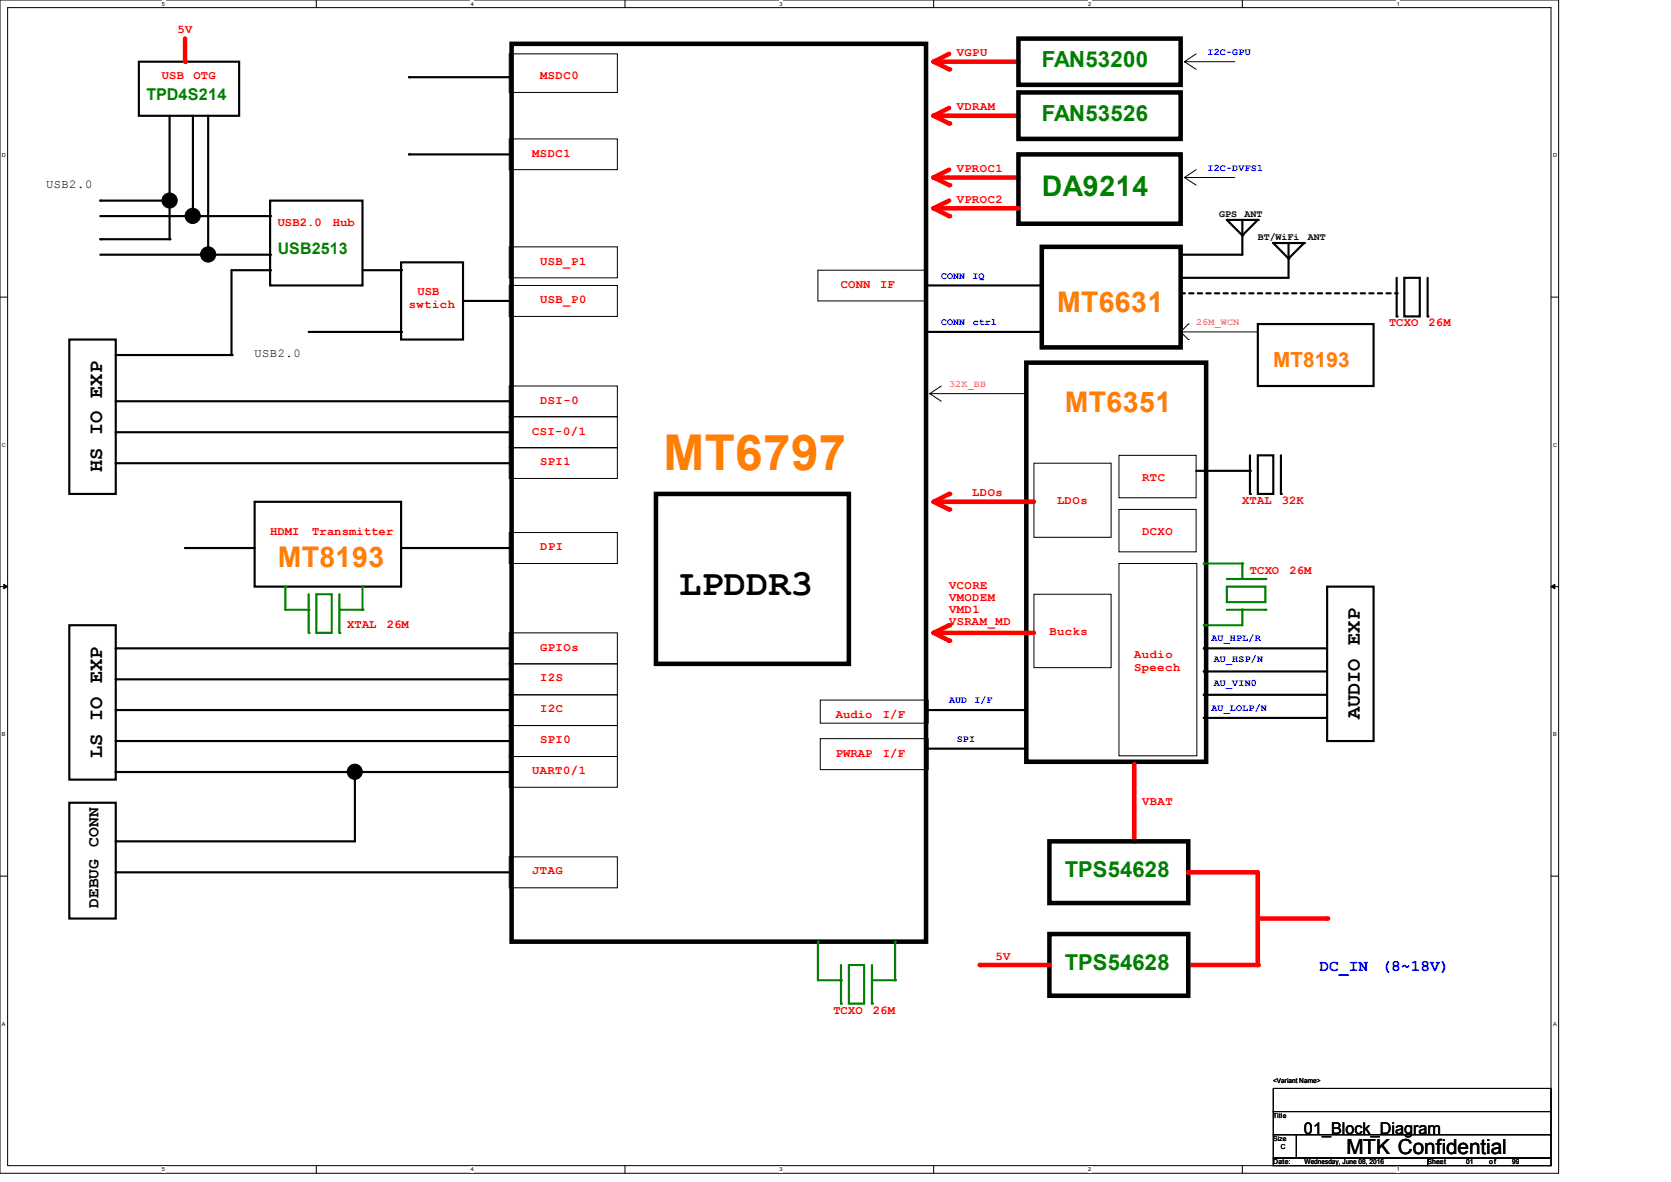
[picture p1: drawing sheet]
<svg xmlns="http://www.w3.org/2000/svg" width="297mm" height="210mm" viewBox="0 0 297 210" stroke-linecap="round" stroke-linejoin="round" font-family="sans-serif">
<path d="M0 0h277v208.4h-277zM1.4 1.4h274.3v205.7h-274.3z" fill="none" stroke="#000" stroke-width=".18"/>
<g fill="#fff">
<path d="M28.8 .1h.5v1.1h-.5z"/>
<path d="M28.8 207.2h.5v1.1h-.5z"/>
</g>
<path d="M56.2 0v1.4M56.2 207.1v1.3" fill="none" stroke="#000" stroke-width=".18"/>
<g fill="#fff">
<path d="M83.7 .1h.5v1.1h-.5z"/>
<path d="M83.7 207.2h.5v1.1h-.5z"/>
</g>
<path d="M111.1 0v1.4M111.1 207.1v1.3" fill="none" stroke="#000" stroke-width=".18"/>
<g fill="#fff">
<path d="M138.5 .1h.6v1.1h-.6z"/>
<path d="M138.5 207.2h.6v1.1h-.6z"/>
</g>
<path d="M165.9 0v1.4M165.9 207.1v1.3" fill="none" stroke="#000" stroke-width=".18"/>
<g fill="#fff">
<path d="M193.4 .1h.5v1.1h-.5z"/>
<path d="M193.4 207.2h.5v1.1h-.5z"/>
</g>
<path d="M220.8 0v1.4M220.8 207.1v1.3" fill="none" stroke="#000" stroke-width=".18"/>
<g fill="#fff">
<path d="M248.2 .1h.6v1.1h-.6z"/>
<path d="M248.2 207.2h.6v1.1h-.6z"/>
<path d="M.3 27.1h.8v1.1h-.8z"/>
<path d="M276 27.1h.7v1.1h-.7z"/>
<path d="M.3 78.5h.8v1.1h-.8z"/>
<path d="M276 78.5h.7v1.1h-.7z"/>
</g>
<path d="M0 52.8h1.4M275.7 52.8h1.3" fill="none" stroke="#000" stroke-width=".18"/>
<g fill="#fff">
<path d="M.3 129.9h.7v1.1h-.7z"/>
<path d="M276 129.9h.6v1.1h-.6z"/>
</g>
<path d="M0 104.2h1.4M275.7 104.2h1.3" fill="none" stroke="#000" stroke-width=".18"/>
<path d="M.7 103.8l.7 .4-.7 .4zM275.7 104.2l.7-.4v.8z" fill="#000" stroke="#000" stroke-width=".18"/>
<g fill="#fff">
<path d="M.3 181.4h.7v1.1h-.7z"/>
<path d="M276 181.4h.6v1.1h-.6z"/>
</g>
<path d="M165.3 69.9h.1M165.3 69.9l2 1.4M165.3 69.9h17.1M167.3 68.6l-2 1.3M198.9 80.9h13.7v7.5h-13.7zM183.8 105.6h13.7v13h-13.7zM198.9 100.1h13.8v34.2h-13.8zM145.8 131.2h19.2v5.5h-19.2zM145.8 124.4h19.2v4.1h-19.2zM0 155.7h1.4M275.7 155.7h1.3" fill="none" stroke="#000" stroke-width=".18"/>
<path d="M90.9 7.8h73.7v159.5h-73.7zM182.4 64.4h32v70.9h-32z" fill="none" stroke="#000" stroke-width=".8"/>
<path d="M214 119.3h21.9M214 123.4h21.9" fill="none" stroke="#000" stroke-width=".38"/>
<g fill="#000">
<circle cx="214" cy="119.3" r=".19"/>
<circle cx="214" cy="123.4" r=".19"/>
</g>
<path d="M165.9 31.5h15.1" fill="none" stroke="#f00" stroke-width=".8"/>
<circle cx="165.9" cy="31.5" r=".4" fill="#f00"/>
<path d="M168.7 30.1l-2.8 1.4" fill="none" stroke="#f00" stroke-width=".8"/>
<circle cx="165.9" cy="31.5" r=".4" fill="#f00"/>
<path d="M165.9 31.5l2.8 1.4" fill="none" stroke="#f00" stroke-width=".8"/>
<circle cx="168.7" cy="32.9" r=".4" fill="#f00"/>
<path d="M214 115.2h21.9" fill="none" stroke="#000" stroke-width=".38"/>
<circle cx="214" cy="115.2" r=".19" fill="#000"/>
<path d="M183.8 82.3h13.7v13.2h-13.7z" fill="none" stroke="#000" stroke-width=".18"/>
<path d="M165.9 89.2l2.8 1.3" fill="none" stroke="#f00" stroke-width=".8"/>
<circle cx="168.7" cy="90.5" r=".4" fill="#f00"/>
<path d="M165.9 89.2h17.9" fill="none" stroke="#f00" stroke-width=".8"/>
<circle cx="165.9" cy="89.2" r=".4" fill="#f00"/>
<path d="M168.7 87.8l-2.8 1.4" fill="none" stroke="#f00" stroke-width=".8"/>
<circle cx="168.7" cy="87.8" r=".4" fill="#f00"/>
<path d="M165.9 112.4l2.8 1.4" fill="none" stroke="#f00" stroke-width=".8"/>
<circle cx="168.7" cy="113.8" r=".4" fill="#f00"/>
<path d="M165.9 112.4h17.9" fill="none" stroke="#f00" stroke-width=".8"/>
<circle cx="165.9" cy="112.4" r=".4" fill="#f00"/>
<path d="M168.7 111.1l-2.8 1.3" fill="none" stroke="#f00" stroke-width=".8"/>
<circle cx="168.7" cy="111.1" r=".4" fill="#f00"/>
<path d="M90.5 9.6h19.2v6.8h-19.2zM90.5 24.7h19.2v5.4h-19.2zM210.5 31.5h.1M210.5 31.5h9M210.5 31.5l2.1 1.4M212.6 30.1l-2.1 1.4M90.5 43.9h19.2v5.5h-19.2zM145.4 48h19.2v5.5h-19.2zM90.5 68.6h19.2v5.4h-19.2zM90.5 74h19.2v5.5h-19.2zM198.9 90.5h13.7v7.5h-13.7zM90.5 112.4h19.2v5.5h-19.2z" fill="none" stroke="#000" stroke-width=".18"/>
<path d="M72.7 13.7h17.8M218.1 39.1h5.5l-2.8 2.7zM220.8 39.1v6.2h-11M164.6 50.7h20.6M164.6 59h20.6" fill="none" stroke="#000" stroke-width=".38"/>
<g fill="#000">
<circle cx="72.7" cy="13.7" r=".19"/>
<circle cx="218.1" cy="39.1" r=".19"/>
<circle cx="220.8" cy="39.1" r=".19"/>
<circle cx="223.6" cy="39.1" r=".19"/>
<circle cx="164.6" cy="50.7" r=".19"/>
<circle cx="164.6" cy="59" r=".19"/>
<circle cx="209.8" cy="45.3" r=".19"/>
<circle cx="220.8" cy="41.8" r=".19"/>
</g>
<path d="M181 27.4h28.8v12.4h-28.8zM185.2 43.9h24.6v17.8h-24.6z" fill="none" stroke="#000" stroke-width=".8"/>
<path d="M165.9 11h15.1" fill="none" stroke="#f00" stroke-width=".8"/>
<circle cx="165.9" cy="11" r=".4" fill="#f00"/>
<path d="M168.7 9.6l-2.8 1.4" fill="none" stroke="#f00" stroke-width=".8"/>
<circle cx="165.9" cy="11" r=".4" fill="#f00"/>
<path d="M165.9 11l2.8 1.3" fill="none" stroke="#f00" stroke-width=".8"/>
<circle cx="168.7" cy="12.3" r=".4" fill="#f00"/>
<path d="M181 6.9h28.8v8.2h-28.8z" fill="none" stroke="#000" stroke-width=".8"/>
<path d="M210.5 11h.1M210.5 11h9M210.5 11l2.1 1.3M212.6 9.6l-2.1 1.4M209.8 59h.1M209.8 59h13.8M209.8 59l1.4 1.3M211.2 57.6h.1M211.2 57.6l-1.4 1.4M211.2 60.3h.1" fill="none" stroke="#000" stroke-width=".18"/>
<path d="M165.9 20.6h15.1" fill="none" stroke="#f00" stroke-width=".8"/>
<circle cx="165.9" cy="20.6" r=".4" fill="#f00"/>
<path d="M168.7 19.2l-2.8 1.4" fill="none" stroke="#f00" stroke-width=".8"/>
<circle cx="165.9" cy="20.6" r=".4" fill="#f00"/>
<path d="M165.9 20.6l2.8 1.3" fill="none" stroke="#f00" stroke-width=".8"/>
<circle cx="168.7" cy="21.9" r=".4" fill="#f00"/>
<path d="M181 16.4h28.8v8.3h-28.8z" fill="none" stroke="#000" stroke-width=".8"/>
<path d="M165.9 37h15.1" fill="none" stroke="#f00" stroke-width=".8"/>
<circle cx="165.9" cy="37" r=".4" fill="#f00"/>
<path d="M168.7 35.6l-2.8 1.4" fill="none" stroke="#f00" stroke-width=".8"/>
<circle cx="165.9" cy="37" r=".4" fill="#f00"/>
<path d="M165.9 37l2.8 1.4" fill="none" stroke="#f00" stroke-width=".8"/>
<circle cx="168.7" cy="38.4" r=".4" fill="#f00"/>
<path d="M201.6 135.8v13.7" fill="none" stroke="#f00" stroke-width=".8"/>
<circle cx="201.6" cy="149.5" r=".4" fill="#f00"/>
<path d="M211.2 171.4h12.4" fill="none" stroke="#f00" stroke-width=".8"/>
<circle cx="211.2" cy="171.4" r=".4" fill="#f00"/>
<path d="M186.5 149.5h24.7v10.9h-24.7z" fill="none" stroke="#000" stroke-width=".8"/>
<path d="M223.6 155v16.4" fill="none" stroke="#f00" stroke-width=".8"/>
<circle cx="223.6" cy="171.4" r=".4" fill="#f00"/>
<path d="M223.6 163.2h12.3" fill="none" stroke="#f00" stroke-width=".8"/>
<circle cx="235.9" cy="163.2" r=".4" fill="#f00"/>
<path d="M164.6 126.2h17.8M164.6 133h17.8" fill="none" stroke="#000" stroke-width=".38"/>
<g fill="#000">
<circle cx="182.4" cy="133" r=".19"/>
<circle cx="182.4" cy="126.2" r=".19"/>
</g>
<path d="M186.5 165.9h24.7v11h-24.7z" fill="none" stroke="#000" stroke-width=".8"/>
<path d="M211.2 155h12.4" fill="none" stroke="#f00" stroke-width=".8"/>
<circle cx="211.2" cy="155" r=".4" fill="#f00"/>
<path d="M174.2 171.4h12.3" fill="none" stroke="#f00" stroke-width=".8"/>
<circle cx="174.2" cy="171.4" r=".4" fill="#f00"/>
<path d="M90.5 50.7h19.2v5.5h-19.2zM90.5 94.6h19.2v5.5h-19.2zM90.5 117.9h19.2v5.5h-19.2zM90.5 123.4h19.2v5.5h-19.2zM90.5 134.4h19.2v5.5h-19.2zM90.5 152.2h19.2v5.5h-19.2z" fill="none" stroke="#000" stroke-width=".18"/>
<g fill="none" stroke="#000" stroke-width=".38">
<path d="M24.7 11h17.8v9.6h-17.8zM17.8 38.4h30.2M17.8 35.6h12.3M30.1 20.6v21.9h-12.3M34.3 20.6v17.8M37 20.6v24.7M48 35.6h16.4v15.1h-16.4zM72.7 27.4h17.8M17.8 45.3h30.2M48 48h-6.9v15.1h-20.5M82.3 53.5h8.2M226.3 43.2h5.5l-2.8 2.7z"/>
<path d="M229 43.2v6.2h-19.2M12.3 60.3h8.3v27.5h-8.3zM20.6 76.8h69.9M20.6 71.3h69.9M32.9 97.4h12.4M45.3 89.2h26v15h-26zM71.3 97.4h19.2M12.3 111.1h8.3v27.4h-8.3zM20.6 115.2h69.9M235.9 104.2h8.2v27.5h-8.2zM20.6 120.7h69.9M20.6 126.2h69.9"/>
<path d="M20.6 137.2h69.9M63.1 137.2v12.3h-42.5M214 127.6h21.9M12.3 142.6h8.3v20.6h-8.3zM20.6 155h69.9"/>
</g>
<g fill="#000">
<circle cx="17.8" cy="35.6" r=".19"/>
<circle cx="30.1" cy="35.6" r=".19"/>
<circle cx="34.3" cy="38.4" r=".19"/>
<circle cx="48" cy="38.4" r=".19"/>
<circle cx="72.7" cy="27.4" r=".19"/>
<circle cx="17.8" cy="42.5" r=".19"/>
<circle cx="30.1" cy="42.5" r=".19"/>
<circle cx="37" cy="45.3" r=".19"/>
<circle cx="48" cy="45.3" r=".19"/>
<circle cx="48" cy="48" r=".19"/>
<circle cx="82.3" cy="53.5" r=".19"/>
<circle cx="209.8" cy="49.4" r=".19"/>
<circle cx="226.3" cy="43.2" r=".19"/>
<circle cx="229" cy="43.2" r=".19"/>
<circle cx="229" cy="45.9" r=".19"/>
<circle cx="231.8" cy="43.2" r=".19"/>
<circle cx="20.6" cy="71.3" r=".19"/>
<circle cx="20.6" cy="76.8" r=".19"/>
<circle cx="41.1" cy="63.1" r=".19"/>
<circle cx="32.9" cy="97.4" r=".19"/>
<circle cx="71.3" cy="97.4" r=".19"/>
<circle cx="20.6" cy="115.2" r=".19"/>
<circle cx="20.6" cy="137.2" r=".19"/>
<circle cx="20.6" cy="120.7" r=".19"/>
<circle cx="20.6" cy="126.2" r=".19"/>
<circle cx="63.1" cy="137.2" r=".19"/>
<circle cx="214" cy="127.6" r=".19"/>
<circle cx="20.6" cy="149.5" r=".19"/>
<circle cx="20.6" cy="155" r=".19"/>
</g>
<g fill="#000" stroke="#000" stroke-width=".18">
<circle cx="30.2" cy="35.6" r="1.34"/>
<circle cx="34.2" cy="38.4" r="1.35"/>
<circle cx="37" cy="45.2" r="1.35"/>
<circle cx="63" cy="137.1" r="1.34"/>
</g>
<path d="M116.6 87.8h34.3v30.1h-34.3z" fill="none" stroke="#000" stroke-width=".8"/>
<path d="M32.9 6.9v4.1" fill="none" stroke="#f00" stroke-width=".8"/>
<circle cx="32.9" cy="11" r=".4" fill="#f00"/>
<path d="M212.6 83.7h9.6M222.2 80.9v6.9M223.6 80.9h2.7v6.9h-2.7zM227.7 80.9v6.9" fill="none" stroke="#000" stroke-width=".38"/>
<g fill="#000">
<circle cx="222.2" cy="87.8" r=".19"/>
<circle cx="222.2" cy="83.7" r=".19"/>
<circle cx="227.7" cy="87.8" r=".19"/>
</g>
<path d="M145.4 174.2h4.1" fill="none" stroke="#008000" stroke-width=".38"/>
<circle cx="149.5" cy="174.2" r=".19" fill="#008000"/>
<path d="M149.5 171.4v6.9" fill="none" stroke="#008000" stroke-width=".38"/>
<circle cx="149.5" cy="178.3" r=".19" fill="#008000"/>
<path d="M155 171.4v6.9" fill="none" stroke="#008000" stroke-width=".38"/>
<circle cx="155" cy="178.3" r=".19" fill="#008000"/>
<path d="M145.4 167.3v6.9M150.9 171.4h2.7v6.9h-2.7z" fill="none" stroke="#008000" stroke-width=".38"/>
<circle cx="145.4" cy="167.3" r=".19" fill="#008000"/>
<path d="M155 174.2h4.1" fill="none" stroke="#008000" stroke-width=".38"/>
<circle cx="159.1" cy="174.2" r=".19" fill="#008000"/>
<path d="M159.1 167.3v6.9" fill="none" stroke="#008000" stroke-width=".38"/>
<circle cx="159.1" cy="167.3" r=".19" fill="#008000"/>
<path d="M209.8 52.1h38.4" fill="none" stroke="#000" stroke-width=".38" stroke-dasharray=".8 .8"/>
<circle cx="248.2" cy="52.1" r=".19" fill="#000" stroke-dasharray=".8 .8"/>
<path d="M248.2 49.4v6.8M249.6 49.4h2.7v6.8h-2.7zM253.7 49.4v6.8M20.6 82.3h69.9M20.6 131.7h69.9" fill="none" stroke="#000" stroke-width=".38"/>
<g fill="#000">
<circle cx="248.2" cy="56.2" r=".19"/>
<circle cx="253.7" cy="56.2" r=".19"/>
<circle cx="20.6" cy="82.3" r=".19"/>
<circle cx="20.6" cy="131.7" r=".19"/>
</g>
<path d="M90.5 79.5h19.2v5.5h-19.2zM90.5 128.9h19.2v5.5h-19.2z" fill="none" stroke="#000" stroke-width=".18"/>
<path d="M220.8 108.3v2.8" fill="none" stroke="#008000" stroke-width=".38"/>
<circle cx="220.8" cy="108.3" r=".19" fill="#008000"/>
<path d="M218.1 108.3h6.8" fill="none" stroke="#008000" stroke-width=".38"/>
<circle cx="224.9" cy="108.3" r=".19" fill="#008000"/>
<path d="M218.1 102.9h6.8" fill="none" stroke="#008000" stroke-width=".38"/>
<circle cx="224.9" cy="102.9" r=".19" fill="#008000"/>
<path d="M214 111.1h6.8M218.1 104.2h6.8v2.8h-6.8z" fill="none" stroke="#008000" stroke-width=".38"/>
<circle cx="214" cy="111.1" r=".19" fill="#008000"/>
<path d="M50.7 108.3h4.2" fill="none" stroke="#008000" stroke-width=".38"/>
<circle cx="54.9" cy="108.3" r=".19" fill="#008000"/>
<path d="M54.9 105.6v6.8" fill="none" stroke="#008000" stroke-width=".38"/>
<circle cx="54.9" cy="112.4" r=".19" fill="#008000"/>
<path d="M60.3 105.6v6.8" fill="none" stroke="#008000" stroke-width=".38"/>
<circle cx="60.3" cy="112.4" r=".19" fill="#008000"/>
<path d="M50.7 104.2v4.1M56.2 105.6h2.8v6.8h-2.8z" fill="none" stroke="#008000" stroke-width=".38"/>
<circle cx="50.7" cy="104.2" r=".19" fill="#008000"/>
<path d="M60.3 108.3h4.1" fill="none" stroke="#008000" stroke-width=".38"/>
<circle cx="64.4" cy="108.3" r=".19" fill="#008000"/>
<path d="M64.4 104.2v4.1" fill="none" stroke="#008000" stroke-width=".38"/>
<circle cx="64.4" cy="104.2" r=".19" fill="#008000"/>
<path d="M214 100.1h6.8" fill="none" stroke="#008000" stroke-width=".38"/>
<circle cx="214" cy="100.1" r=".19" fill="#008000"/>
<path d="M220.8 100.1v2.8" fill="none" stroke="#008000" stroke-width=".38"/>
<circle cx="220.8" cy="100.1" r=".19" fill="#008000"/>
<path d="M54.9 59h16.4M64.4 48h6.9M71.3 46.6h11v13.7h-11zM223.6 57.6h20.5v11h-20.5z" fill="none" stroke="#000" stroke-width=".38"/>
<g fill="#000">
<circle cx="71.3" cy="59" r=".19"/>
<circle cx="71.3" cy="48" r=".19"/>
</g>
<path d="M226.3 193.4h49.4v4.1h-49.4zM226.3 197.5h49.4v4.1h-49.4zM226.3 205.7h27.4v1.4h-27.4zM226.3 201.6h4.1v4.1h-4.1zM230.4 201.6h45.3v4.1h-45.3zM253.7 205.7h22v1.4h-22z" fill="none" stroke="#000" stroke-width=".18"/>
<text font-size="8.8" fill="#ff8000" x="117.9" y="83.6">MT6797</text>
<text font-size="6.6" x="120.7" y="105.6">LPDDR3</text>
<text font-size="5" fill="#008000" x="185.2" y="34.8">DA9214</text>
<g font-size="5" fill="#ff8000">
<text x="187.9" y="55.4">MT6631</text>
<text x="189.3" y="73.2">MT6351</text>
<text x="49.4" y="100.7">MT8193</text>
</g>
<g font-size="3.9" fill="#008000">
<text x="185.2" y="11.9">FAN53200</text>
<text x="185.2" y="21.5">FAN53526</text>
<text x="189.3" y="155.9">TPS54628</text>
<text x="189.3" y="172.3">TPS54628</text>
</g>
<text font-size="3.7" fill="#ff8000" x="226.3" y="65.2">MT8193</text>
<text font-size="3.7" x="239.3" y="205.1">MTK Confidential</text>
<g font-size="3.6">
<text x="18.2" y="83.9" transform="rotate(-90 18.2 83.9)">HS IO EXP</text>
<text x="241.7" y="127.8" transform="rotate(-90 241.7 127.8)">AUDIO EXP</text>
<text x="18.2" y="134.7" transform="rotate(-90 18.2 134.7)">LS IO EXP</text>
</g>
<text font-size="2.9" fill="#008000" x="26" y="17.7">TPD4S214</text>
<g font-size="2.9">
<text x="17.5" y="150.4" transform="rotate(-90 17.5 150.4)">CONN</text>
<text x="17.5" y="161.3" transform="rotate(-90 17.5 161.3)">DEBUG</text>
<text x="231.8" y="201.5">01_Block_Diagram</text>
</g>
<g font-size="2.9" fill="#00f">
<text x="234.5" y="172.5">DC_IN</text>
<text x="245.5" y="172.5">(8~18V)</text>
</g>
<text font-size="2.8" fill="#008000" x="49.4" y="45.1">USB2513</text>
<g font-size="2.2" fill="#f00">
<text x="31.5" y="5.9">5V</text>
<text x="170" y="10">VGPU</text>
<text x="28.8" y="14.1">USB</text>
<text x="34.4" y="14.1">OTG</text>
<text x="96" y="14.1">MSDC0</text>
<text x="170" y="19.6">VDRAM</text>
<text x="94.6" y="27.8">MSDC1</text>
<text x="170" y="30.6">VPROC1</text>
<text x="49.4" y="40.2">USB2.0</text>
<text x="59.1" y="40.2">Hub</text>
<text x="170" y="36.1">VPROC2</text>
<text x="96" y="47">USB_P1</text>
<text x="74.2" y="52.5">USB</text>
<text x="96" y="53.9">USB_P0</text>
<text x="149.5" y="51.1">CONN</text>
<text x="156.4" y="51.1">IF</text>
<text x="72.7" y="54.7">swtich</text>
<text x="246.9" y="58">TCXO</text>
<text x="253.9" y="58">26M</text>
<text x="96" y="71.7">DSI-0</text>
<text x="94.6" y="77.2">CSI-0/1</text>
<text x="96" y="82.7">SPI1</text>
<text x="172.8" y="88.2">LDOs</text>
<text x="187.9" y="89.5">LDOs</text>
<text x="203" y="85.4">RTC</text>
<text x="220.8" y="89.5">XTAL</text>
<text x="227.8" y="89.5">32K</text>
<text x="48" y="95">HDMI</text>
<text x="55.5" y="95">Transmitter</text>
<text x="203" y="95">DCXO</text>
<text x="96" y="97.8">DPI</text>
<text x="222.2" y="101.9">TCXO</text>
<text x="229.2" y="101.9">26M</text>
<text x="168.7" y="104.6">VCORE</text>
<text x="168.7" y="106.8">VMODEM</text>
<text x="61.7" y="111.5">XTAL</text>
<text x="68.7" y="111.5">26M</text>
<text x="168.7" y="109">VMD1</text>
<text x="168.7" y="111.1">VSRAM_MD</text>
<text x="186.5" y="112.9">Bucks</text>
<text x="96" y="115.6">GPIOs</text>
<text x="201.6" y="117">Audio</text>
<text x="201.6" y="119.1">Speech</text>
<text x="96" y="121.1">I2S</text>
<text x="96" y="126.6">I2C</text>
<text x="148.5" y="127.5">Audio</text>
<text x="156.9" y="127.5">I/F</text>
<text x="94.6" y="137.5">UART0/1</text>
<text x="96" y="132.1">SPI0</text>
<text x="148.5" y="134.4">PWRAP</text>
<text x="156.9" y="134.4">I/F</text>
<text x="203" y="143">VBAT</text>
<text x="94.6" y="155.4">JTAG</text>
<text x="176.9" y="170.5">5V</text>
<text x="148.1" y="180.1">TCXO</text>
<text x="155.1" y="180.1">26M</text>
</g>
<g font-size="2.2">
<text x="8.2" y="33.3">USB2.0</text>
<text x="45.3" y="63.5">USB2.0</text>
</g>
<g font-size="1.8" fill="#00f">
<text x="214.6" y="9.7">I2C-GPU</text>
<text x="214.6" y="30.3">I2C-DVFS1</text>
<text x="167.3" y="49.5">CONN</text>
<text x="172.8" y="49.5">IQ</text>
<text x="167.3" y="57.7">CONN</text>
<text x="172.9" y="57.7">ctrl</text>
<text x="215.3" y="114">AU_HPL/R</text>
<text x="215.7" y="117.7">AU_HSP/N</text>
<text x="168.7" y="125">AUD</text>
<text x="173.2" y="125">I/F</text>
<text x="215.7" y="121.8">AU_VIN0</text>
<text x="170" y="131.8">SPI</text>
<text x="215.3" y="126.3">AU_LOLP/N</text>
</g>
<g font-size="1.8">
<text x="216.7" y="38.5">GPS</text>
<text x="221.2" y="38.5">ANT</text>
<text x="223.6" y="42.7">BT/WiFi</text>
<text x="232.4" y="42.7">ANT</text>
</g>
<g font-size="1.8" fill="#f0f">
<text x="212.6" y="57.7">26M_WCN</text>
<text x="168.7" y="68.7">32K_BB</text>
</g>
<g font-size="1.2">
<text x="226.3" y="192.4">&lt;Variant Name&gt;</text>
<text x="226.3" y="198.6">Title</text>
<text x="226.3" y="202.7">Size</text>
<text x="226.3" y="206.9">Date:</text>
<text x="227.6" y="204.1">C</text>
<text x="231.9" y="206.9">Wednesday, June 08, 2016</text>
<text x="253.7" y="206.9">Sheet</text>
<text x="260.6" y="206.9">01</text>
<text x="264.7" y="206.9">of</text>
<text x="268.8" y="206.9">99</text>
</g>
<g font-size="1">
<text x="28.8" y="1">5</text>
<text x="83.7" y="1">4</text>
<text x="138.5" y="1">3</text>
<text x="193.4" y="1">2</text>
<text x="248.3" y="1">1</text>
<text x=".3" y="27.9">D</text>
<text x="276" y="27.9">D</text>
<text x=".3" y="79.4">C</text>
<text x="276" y="79.4">C</text>
<text x=".3" y="130.8">B</text>
<text x="276" y="130.8">B</text>
<text x=".3" y="182.2">A</text>
<text x="276" y="182.2">A</text>
<text x="28.8" y="208.1">5</text>
<text x="83.7" y="208.1">4</text>
<text x="138.5" y="208.1">3</text>
<text x="193.4" y="208.1">2</text>
<text x="248.3" y="208.1">1</text>
</g>
</svg>
